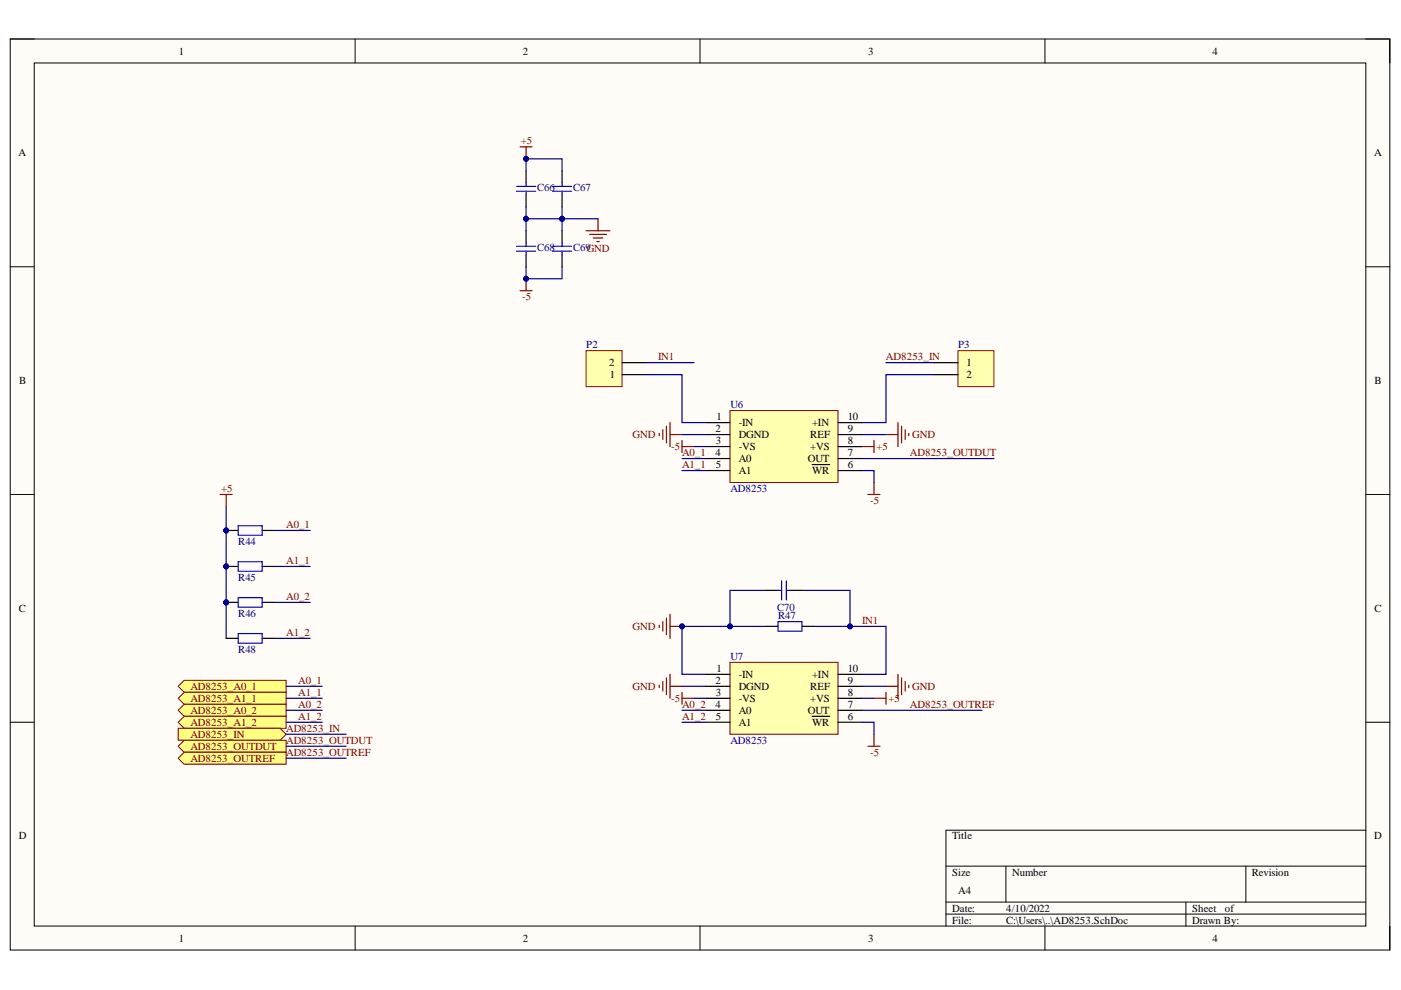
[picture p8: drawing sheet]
<svg xmlns="http://www.w3.org/2000/svg" width="297mm" height="210mm" viewBox="0 0 297 210" stroke-linecap="round" stroke-linejoin="round" font-family="sans-serif">
<path d="M2.2 8.3h292.5v193.1h-292.5z" fill-rule="evenodd" fill="#fffcf8"/>
<path d="M2.2 8.3h292.5v193.1h-292.5z" fill="none" stroke="#000" stroke-width=".21"/>
<path d="M7.3 13.4h282.3v182.9h-282.3z" fill-rule="evenodd" fill="#fffcf8"/>
<g fill="none" stroke="#000" stroke-width=".21">
<path d="M2.2 8.3h5.1M7.3 13.4h282.3v182.9h-282.3zM75.3 8.3v5M148.4 8.3v5M221.5 8.3v5.1M289.6 8.3h5.1v5.1M2.2 56.6h5.1M289.6 56.6h5.1M2.2 104.8h5.1M289.6 104.8h5.1M2.2 153.1h5.1M289.6 153.1h5.1"/>
<path d="M289.6 176h-89v20.3M75.3 196.3v5.1M148.4 196.3v5.1M200.6 183.6h89M200.6 191.3h89M200.6 193.8h89M213.3 183.6v7.7M221.5 196.3v5.1M251.4 191.3v5M264.1 183.6v7.7M294.7 196.3v5.1"/>
</g>
<path d="M154.8 87.1h22.9v15.2h-22.9z" fill-rule="evenodd" fill="#ffffb0"/>
<path d="M154.8 87.1h22.9v15.2h-22.9z" fill="none" stroke="#800000" stroke-width=".21"/>
<path d="M149.7 89.6h5.1M149.7 92.1h5.1M149.7 94.7h5.1M149.7 97.2h5.1M149.7 99.8h5.1M172.2 98.5h3.7M177.7 89.6h5.1M177.7 92.1h5.1M177.7 94.7h5.1M177.7 97.2h5.1M177.7 99.8h5.1" fill="none" stroke="#000" stroke-width=".25"/>
<path d="M154.8 140.4h22.9v15.3h-22.9z" fill-rule="evenodd" fill="#ffffb0"/>
<path d="M154.8 140.4h22.9v15.3h-22.9z" fill="none" stroke="#800000" stroke-width=".21"/>
<g fill="none" stroke="#000" stroke-width=".25">
<path d="M162.4 132.8h2.6M170 132.8h2.6M149.7 143h5.1M149.7 145.5h5.1M149.7 148.1h5.1M149.7 150.6h5.1M149.7 153.1h5.1M172.2 151.9h3.7M177.7 145.5h5.1M177.7 148.1h5.1M177.7 150.6h5.1M177.7 153.1h5.1"/>
<path d="M177.7 143h5.1"/>
</g>
<path d="M165 131.8h5v2h-5z" fill="none" stroke="#00f" stroke-width=".25"/>
<g fill="none" stroke="#800000" stroke-width=".25">
<path d="M139.8 91.9v.5M140.5 91.1v2.1M141.3 90.4v3.5M142.1 89.6v5.1M142.1 92.1h2.5M144.6 93.4v2.6M144.6 94.7h2.5M182.8 94.7h2.5M185.3 93.4v2.6M187.8 92.1h2.6M190.4 89.6v5.1M191.1 90.4v3.5"/>
<path d="M191.9 91.1v2.1M192.7 91.9v.5M184 104.8h2.6M185.3 102.3v2.5M139.8 132.6v.5M140.5 131.8v2M141.3 131v3.6M142.1 130.3v5M142.1 132.8h2.5M139.8 145.3v.5M140.5 144.5v2M141.3 143.7v3.6"/>
<path d="M142.1 143v5.1M142.1 145.5h2.5M144.6 146.8v2.5M144.6 148.1h2.5M184 158.2h2.6M185.3 155.7v2.5M185.3 148.1h2.5M187.8 146.8v2.5M187.8 145.5h2.6M190.4 143v5.1M191.1 143.7v3.6M191.9 144.5v2"/>
<path d="M192.7 145.3v.5"/>
</g>
<circle cx="144.6" cy="132.8" r=".51" fill="#000080"/>
<circle cx="144.6" cy="132.8" r=".51" fill="none" stroke="#000080" stroke-width=".21"/>
<path d="M111.5 36.2v2.6M119.2 36.2v2.6M111.5 41.3v2.5M111.5 48.9v2.6M111.5 54v2.6M119.2 41.3v2.5M119.2 48.9v2.6M119.2 54v2.6" fill="none" stroke="#000" stroke-width=".25"/>
<g fill="none" stroke="#00f" stroke-width=".25">
<path d="M109.5 39.5h4.1M111.5 38.8v.7M117.1 39.5h4.1M119.2 38.8v.7M109.5 40.5h4.1M109.5 52.2h4.1M109.5 53.2h4.1M111.5 40.5v.8M111.5 51.5v.7M111.5 53.2v.8M117.1 40.5h4.1M117.1 52.2h4.1"/>
<path d="M117.1 53.2h4.1M119.2 40.5v.8M119.2 51.5v.7M119.2 53.2v.8"/>
</g>
<path d="M111.5 59.1v2.5M110.3 61.6h2.5" fill="none" stroke="#800000" stroke-width=".25"/>
<circle cx="111.5" cy="59.1" r=".51" fill="#000080"/>
<circle cx="111.5" cy="59.1" r=".51" fill="none" stroke="#000080" stroke-width=".21"/>
<path d="M110.3 31.1h2.5M111.5 31.1v2.6M124.3 48.9h5M125 49.7h3.6M125.8 50.5h2M126.5 51.2h.6M126.8 46.4v2.5" fill="none" stroke="#800000" stroke-width=".25"/>
<circle cx="111.5" cy="33.7" r=".51" fill="#000080"/>
<circle cx="111.5" cy="33.7" r=".51" fill="none" stroke="#000080" stroke-width=".21"/>
<path d="M162.4 125.2h2.6M167.5 125.2h2.5" fill="none" stroke="#000" stroke-width=".25"/>
<path d="M165 125.2h.7M165.7 123.1v4.1M166.7 123.1v4.1M166.7 125.2h.8" fill="none" stroke="#00f" stroke-width=".25"/>
<circle cx="48" cy="112.5" r=".51" fill="#000080"/>
<circle cx="48" cy="112.5" r=".51" fill="none" stroke="#000080" stroke-width=".21"/>
<path d="M48 112.5h2.5" fill="none" stroke="#000" stroke-width=".25"/>
<circle cx="48" cy="112.5" r=".51" fill="#000080"/>
<circle cx="48" cy="112.5" r=".51" fill="none" stroke="#000080" stroke-width=".21"/>
<path d="M55.6 112.5h2.5" fill="none" stroke="#000" stroke-width=".25"/>
<path d="M50.5 111.5h5.1v2h-5.1z" fill="none" stroke="#00f" stroke-width=".25"/>
<circle cx="48" cy="120.1" r=".51" fill="#000080"/>
<circle cx="48" cy="120.1" r=".51" fill="none" stroke="#000080" stroke-width=".21"/>
<path d="M48 120.1h2.5" fill="none" stroke="#000" stroke-width=".25"/>
<circle cx="48" cy="120.1" r=".51" fill="#000080"/>
<circle cx="48" cy="120.1" r=".51" fill="none" stroke="#000080" stroke-width=".21"/>
<path d="M55.6 120.1h2.5" fill="none" stroke="#000" stroke-width=".25"/>
<path d="M50.5 119.1h5.1v2h-5.1z" fill="none" stroke="#00f" stroke-width=".25"/>
<circle cx="48" cy="127.7" r=".51" fill="#000080"/>
<circle cx="48" cy="127.7" r=".51" fill="none" stroke="#000080" stroke-width=".21"/>
<path d="M48 127.7h2.5" fill="none" stroke="#000" stroke-width=".25"/>
<circle cx="48" cy="127.7" r=".51" fill="#000080"/>
<circle cx="48" cy="127.7" r=".51" fill="none" stroke="#000080" stroke-width=".21"/>
<path d="M48 135.3h2.5M55.6 127.7h2.5M55.6 135.3h2.5" fill="none" stroke="#000" stroke-width=".25"/>
<path d="M50.5 126.7h5.1v2h-5.1zM50.5 134.3h5.1v2.1h-5.1z" fill="none" stroke="#00f" stroke-width=".25"/>
<path d="M46.7 104.8h2.5M48 104.8v2.6" fill="none" stroke="#800000" stroke-width=".25"/>
<path d="M203.1 74.4h7.6v7.6h-7.6z" fill-rule="evenodd" fill="#ffffb0"/>
<path d="M203.1 74.4h7.6v7.6h-7.6z" fill="none" stroke="#800000" stroke-width=".21"/>
<path d="M198 76.9h5.1M198 79.4h5.1" fill="none" stroke="#000" stroke-width=".25"/>
<path d="M124.3 74.3h7.6v7.7h-7.6z" fill-rule="evenodd" fill="#ffffb0"/>
<path d="M124.3 74.3h7.6v7.7h-7.6z" fill="none" stroke="#800000" stroke-width=".21"/>
<path d="M131.9 79.4h5.1M131.9 76.9h5.1" fill="none" stroke="#000" stroke-width=".25"/>
<path d="M39.1 144.2h21.6v2.6h-21.6l-1.3-1.3z" fill-rule="evenodd" fill="#ffff80"/>
<path d="M39.1 144.2h21.6v2.6h-21.6l-1.3-1.3z" fill="none" stroke="#800000" stroke-width=".21"/>
<path d="M37.8 148.1l1.3-1.3h21.6v2.5h-21.6z" fill-rule="evenodd" fill="#ffff80"/>
<path d="M37.8 148.1l1.3-1.3h21.6v2.5h-21.6z" fill="none" stroke="#800000" stroke-width=".21"/>
<path d="M37.8 150.6l1.3-1.3h21.6v2.6h-21.6z" fill-rule="evenodd" fill="#ffff80"/>
<path d="M37.8 150.6l1.3-1.3h21.6v2.6h-21.6z" fill="none" stroke="#800000" stroke-width=".21"/>
<path d="M37.8 153.1l1.3-1.2h21.6v2.5h-21.6z" fill-rule="evenodd" fill="#ffff80"/>
<path d="M37.8 153.1l1.3-1.2h21.6v2.5h-21.6z" fill="none" stroke="#800000" stroke-width=".21"/>
<path d="M37.8 154.4h21.6l1.3 1.3-1.3 1.3h-21.6z" fill-rule="evenodd" fill="#ffff80"/>
<path d="M37.8 154.4h21.6l1.3 1.3-1.3 1.3h-21.6z" fill="none" stroke="#800000" stroke-width=".21"/>
<path d="M37.8 158.2l1.3-1.2h21.6v2.5h-21.6z" fill-rule="evenodd" fill="#ffff80"/>
<path d="M37.8 158.2l1.3-1.2h21.6v2.5h-21.6z" fill="none" stroke="#800000" stroke-width=".21"/>
<path d="M37.8 160.8l1.3-1.3h21.6v2.5h-21.6z" fill-rule="evenodd" fill="#ffff80"/>
<path d="M37.8 160.8l1.3-1.3h21.6v2.5h-21.6z" fill="none" stroke="#800000" stroke-width=".21"/>
<path d="M119.2 43.8v5.1" fill="none" stroke="#000080" stroke-width=".25"/>
<circle cx="119.2" cy="46.4" r=".51" fill="#000080"/>
<circle cx="119.2" cy="46.4" r=".51" fill="none" stroke="#000080" stroke-width=".21"/>
<path d="M111.5 56.6v2.5h7.7v-2.5M58.1 112.5h7.7M58.1 135.3h7.7M58.1 127.7h7.7M58.1 120.1h7.7M60.7 158.2h12.7M60.7 155.7h12.7M60.7 153.1h7.6M60.7 150.6h7.6M60.7 148.1h7.6M60.7 145.5h7.6M60.7 160.8h12.7" fill="none" stroke="#000080" stroke-width=".25"/>
<circle cx="111.5" cy="59.1" r=".51" fill="#000080"/>
<circle cx="111.5" cy="59.1" r=".51" fill="none" stroke="#000080" stroke-width=".21"/>
<path d="M111.5 46.4h7.7" fill="none" stroke="#000080" stroke-width=".25"/>
<circle cx="119.2" cy="46.4" r=".51" fill="#000080"/>
<circle cx="119.2" cy="46.4" r=".51" fill="none" stroke="#000080" stroke-width=".21"/>
<circle cx="111.5" cy="46.4" r=".51" fill="#000080"/>
<circle cx="111.5" cy="46.4" r=".51" fill="none" stroke="#000080" stroke-width=".21"/>
<path d="M111.5 36.2v-2.5h7.7v2.5" fill="none" stroke="#000080" stroke-width=".25"/>
<circle cx="111.5" cy="33.7" r=".51" fill="#000080"/>
<circle cx="111.5" cy="33.7" r=".51" fill="none" stroke="#000080" stroke-width=".21"/>
<path d="M119.2 46.4h7.6" fill="none" stroke="#000080" stroke-width=".25"/>
<circle cx="119.2" cy="46.4" r=".51" fill="#000080"/>
<circle cx="119.2" cy="46.4" r=".51" fill="none" stroke="#000080" stroke-width=".21"/>
<path d="M137 79.4h7.6v10.2h5.1M137 76.9h10.1M162.4 132.8h-17.8v10.2h5.1M144.6 153.1h5.1M144.6 150.6h5.1M144.6 145.5h5.1" fill="none" stroke="#000080" stroke-width=".25"/>
<circle cx="144.6" cy="132.8" r=".51" fill="#000080"/>
<circle cx="144.6" cy="132.8" r=".51" fill="none" stroke="#000080" stroke-width=".21"/>
<circle cx="154.8" cy="132.8" r=".51" fill="#000080"/>
<circle cx="154.8" cy="132.8" r=".51" fill="none" stroke="#000080" stroke-width=".21"/>
<path d="M144.6 99.8h5.1M144.6 97.2h5.1M144.6 92.1h5.1M147.1 94.7h2.6M162.4 125.2h-7.6v7.6M147.1 148.1h2.6" fill="none" stroke="#000080" stroke-width=".25"/>
<circle cx="154.8" cy="132.8" r=".51" fill="#000080"/>
<circle cx="154.8" cy="132.8" r=".51" fill="none" stroke="#000080" stroke-width=".21"/>
<path d="M170 125.2h10.2v7.6" fill="none" stroke="#000080" stroke-width=".25"/>
<circle cx="180.2" cy="132.8" r=".51" fill="#000080"/>
<circle cx="180.2" cy="132.8" r=".51" fill="none" stroke="#000080" stroke-width=".21"/>
<path d="M172.6 132.8h15.2v10.2h-5" fill="none" stroke="#000080" stroke-width=".25"/>
<circle cx="180.2" cy="132.8" r=".51" fill="#000080"/>
<circle cx="180.2" cy="132.8" r=".51" fill="none" stroke="#000080" stroke-width=".21"/>
<path d="M187.8 76.9h10.2M198 79.4h-10.2v10.2h-5M182.8 99.8h2.5v2.5M182.8 97.2h27.9M182.8 92.1h5M48 127.7v7.6M182.8 153.1h2.5v2.6M182.8 150.6h25.4M182.8 148.1h2.5M182.8 145.5h5" fill="none" stroke="#000080" stroke-width=".25"/>
<circle cx="48" cy="127.7" r=".51" fill="#000080"/>
<circle cx="48" cy="127.7" r=".51" fill="none" stroke="#000080" stroke-width=".21"/>
<path d="M48 107.4v20.3" fill="none" stroke="#000080" stroke-width=".25"/>
<circle cx="48" cy="127.7" r=".51" fill="#000080"/>
<circle cx="48" cy="127.7" r=".51" fill="none" stroke="#000080" stroke-width=".21"/>
<circle cx="48" cy="120.1" r=".51" fill="#000080"/>
<circle cx="48" cy="120.1" r=".51" fill="none" stroke="#000080" stroke-width=".21"/>
<circle cx="48" cy="112.5" r=".51" fill="#000080"/>
<circle cx="48" cy="112.5" r=".51" fill="none" stroke="#000080" stroke-width=".21"/>
<path d="M111.5 43.8v5.1" fill="none" stroke="#000080" stroke-width=".25"/>
<circle cx="111.5" cy="46.4" r=".51" fill="#000080"/>
<circle cx="111.5" cy="46.4" r=".51" fill="none" stroke="#000080" stroke-width=".21"/>
<g font-size="2.3">
<text x="37.9" y="11.6">1</text>
<text x="110.8" y="11.6">2</text>
<text x="184" y="11.6">3</text>
<text x="257.1" y="11.6">4</text>
<text x="3.9" y="33.1">A</text>
<text x="291.3" y="33.1">A</text>
<text x="129.1" y="77.6">2</text>
<text x="204.9" y="77.6">1</text>
<text x="4.1" y="81.4">B</text>
<text x="129.3" y="80.2">1</text>
<text x="204.9" y="80.2">2</text>
<text x="291.4" y="81.4">B</text>
<text x="151.9" y="89">1</text>
<text x="179.7" y="89">10</text>
<text x="151.7" y="91.6">2</text>
<text x="151.8" y="94.2">3</text>
<text x="156.6" y="90.3">-IN</text>
<text x="156.6" y="92.9">DGND</text>
<text x="156.6" y="95.5">-VS</text>
<text x="171.8" y="95.5">+VS</text>
<text x="171.8" y="92.9">REF</text>
<text x="172.2" y="90.3">+IN</text>
<text x="179.7" y="94.2">8</text>
<text x="179.7" y="91.6">9</text>
<text x="151.7" y="96.7">4</text>
<text x="151.8" y="99.3">5</text>
<text x="156.6" y="98">A0</text>
<text x="156.6" y="100.5">A1</text>
<text x="171.3" y="98">OUT</text>
<text x="172.2" y="100.5">WR</text>
<text x="179.7" y="99.3">6</text>
<text x="179.7" y="96.7">7</text>
<text x="4" y="129.7">C</text>
<text x="291.4" y="129.7">C</text>
<text x="151.9" y="142.5">1</text>
<text x="156.6" y="143.7">-IN</text>
<text x="172.2" y="143.7">+IN</text>
<text x="179.7" y="142.5">10</text>
<text x="151.7" y="145">2</text>
<text x="151.8" y="147.5">3</text>
<text x="156.6" y="146.3">DGND</text>
<text x="156.6" y="148.8">-VS</text>
<text x="171.8" y="148.8">+VS</text>
<text x="171.8" y="146.3">REF</text>
<text x="179.7" y="147.5">8</text>
<text x="179.7" y="145">9</text>
<text x="151.7" y="150.1">4</text>
<text x="151.8" y="152.6">5</text>
<text x="156.6" y="151.4">A0</text>
<text x="156.6" y="153.9">A1</text>
<text x="171.3" y="151.4">OUT</text>
<text x="172.2" y="153.9">WR</text>
<text x="179.7" y="152.6">6</text>
<text x="179.7" y="150.1">7</text>
<text x="4" y="178">D</text>
<text x="201.9" y="178">Title</text>
<text x="291.3" y="178">D</text>
<text x="201.9" y="185.7">Size</text>
<text x="214.6" y="185.7">Number</text>
<text x="265.4" y="185.7">Revision</text>
<text x="203.2" y="189.5">A4</text>
<text x="201.9" y="193.3">Date:</text>
<text x="201.9" y="195.8">File:</text>
<text x="213.3" y="193.3">4/10/2022</text>
<text x="213.3" y="195.8">C:\Users\..\AD8253.SchDoc</text>
<text x="252.7" y="193.3">Sheet</text>
<text x="252.7" y="195.8">Drawn By:</text>
<text x="259.7" y="193.3">of</text>
<text x="37.9" y="199.6">1</text>
<text x="110.8" y="199.6">2</text>
<text x="184" y="199.6">3</text>
<text x="257.1" y="199.6">4</text>
</g>
<g font-size="2.3" fill="#800000">
<text x="110.4" y="30.6">+5</text>
<text x="110.7" y="63.7">-5</text>
<text x="139.5" y="76.3">IN1</text>
<text x="187.8" y="76.3">AD8253_IN</text>
<text x="134.1" y="92.9">GND</text>
<text x="142.3" y="95.5">-5</text>
<text x="185.8" y="95.5">+5</text>
<text x="193.4" y="92.9">GND</text>
<text x="144.6" y="96.7">A0_1</text>
<text x="144.6" y="99.3">A1_1</text>
<text x="192.9" y="96.7">AD8253_OUTDUT</text>
<text x="46.9" y="104.3">+5</text>
<text x="184.5" y="106.9">-5</text>
<text x="60.7" y="111.9">A0_1</text>
<text x="60.7" y="119.6">A1_1</text>
<text x="60.7" y="127.2">A0_2</text>
<text x="60.7" y="134.8">A1_2</text>
<text x="134.1" y="133.5">GND</text>
<text x="182.8" y="132.2">IN1</text>
<text x="40.4" y="146.3">AD8253_A0_1</text>
<text x="40.4" y="148.8">AD8253_A1_1</text>
<text x="63.2" y="145">A0_1</text>
<text x="63.2" y="147.5">A1_1</text>
<text x="134.1" y="146.3">GND</text>
<text x="142.3" y="148.8">-5</text>
<text x="188.4" y="148.8">+5</text>
<text x="193.4" y="146.3">GND</text>
<text x="40.4" y="151.4">AD8253_A0_2</text>
<text x="40.4" y="153.9">AD8253_A1_2</text>
<text x="60.7" y="155.2">AD8253_IN</text>
<text x="63.2" y="150.1">A0_2</text>
<text x="63.2" y="152.6">A1_2</text>
<text x="144.6" y="152.6">A1_2</text>
<text x="144.6" y="150.1">A0_2</text>
<text x="192.9" y="150.1">AD8253_OUTREF</text>
<text x="40.4" y="156.4">AD8253_IN</text>
<text x="40.4" y="159">AD8253_OUTDUT</text>
<text x="40.4" y="161.5">AD8253_OUTREF</text>
<text x="60.7" y="157.7">AD8253_OUTDUT</text>
<text x="60.7" y="160.2">AD8253_OUTREF</text>
<text x="184.5" y="160.2">-5</text>
</g>
<g font-size="2.3" fill="#000080">
<text x="113.9" y="40.5">C66</text>
<text x="121.5" y="40.5">C67</text>
<text x="113.9" y="53.3">C68</text>
<text x="121.5" y="53.3">C69GND</text>
<text x="124.3" y="73.8">P2</text>
<text x="203.2" y="73.8">P3</text>
<text x="154.8" y="86.5">U6</text>
<text x="154.8" y="104.3">AD8253</text>
<text x="50.5" y="115.5">R44</text>
<text x="50.5" y="123.1">R45</text>
<text x="50.5" y="130.7">R46</text>
<text x="164.7" y="129.5">C70</text>
<text x="165" y="131.2">R47</text>
<text x="50.5" y="138.4">R48</text>
<text x="154.8" y="139.9">U7</text>
<text x="154.8" y="157.7">AD8253</text>
</g>
</svg>
